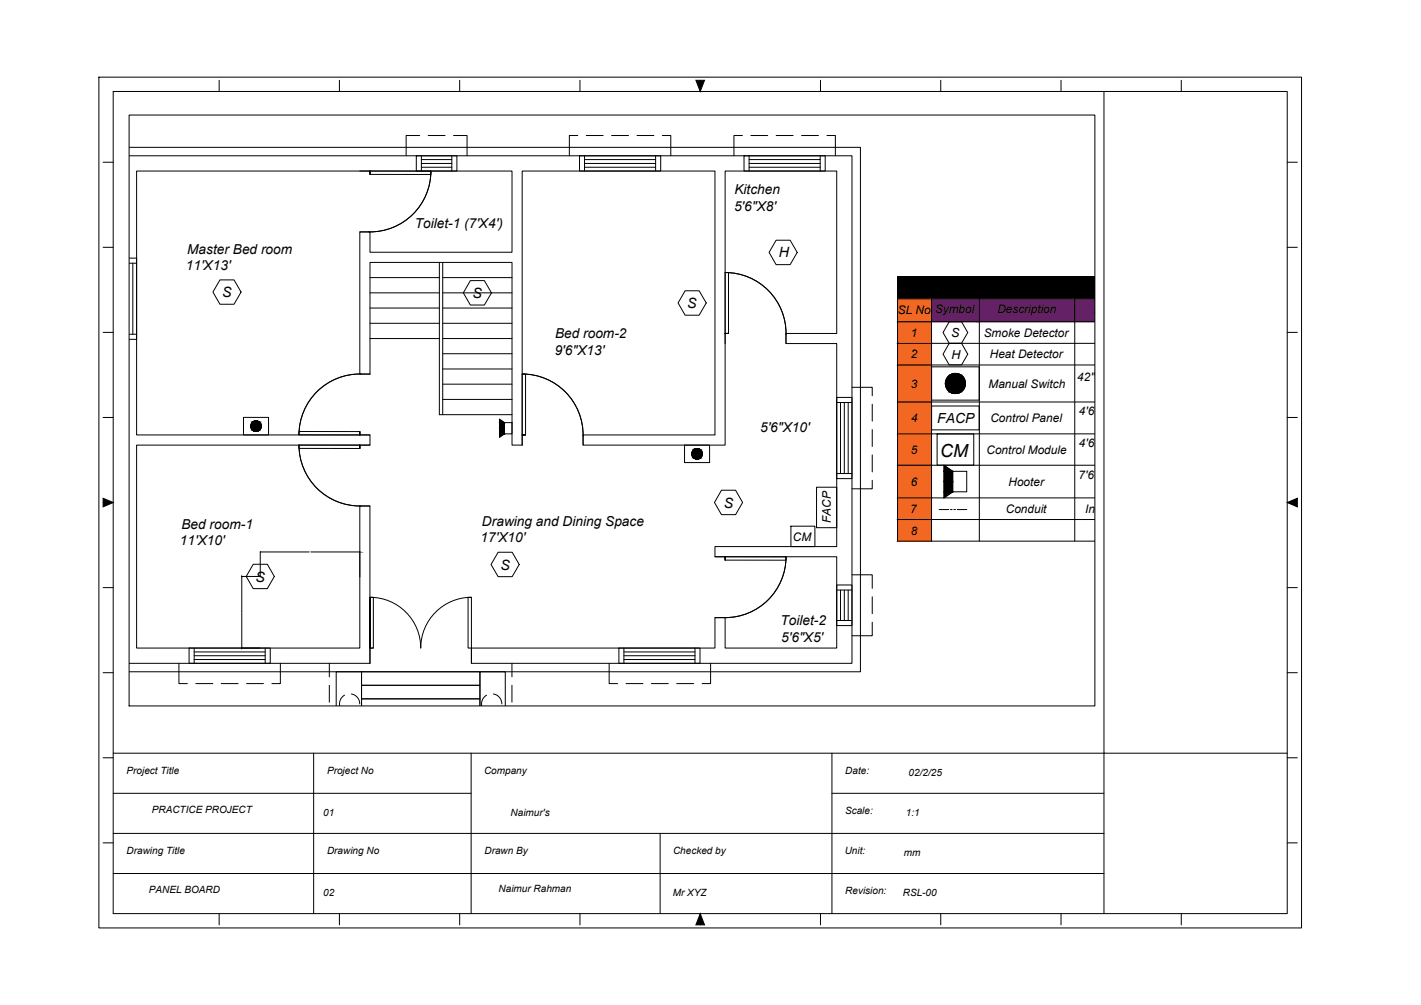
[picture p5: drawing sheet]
<svg xmlns="http://www.w3.org/2000/svg" width="420mm" height="297mm" viewBox="0 0 420 297" stroke-linecap="round" stroke-linejoin="round" font-family="sans-serif">
<!-- layer: Stair -->
<g fill="none" stroke="#000" stroke-width=".3">
<path d="M38.2 43.5h216.2v155.1h-216.2M129.9 77.6v45h21.5M130.9 77.6v45M109.4 82h20.5M109.4 86.6h20.5M109.4 91h20.5M109.4 95.6h20.5M130.9 82h20.5M130.9 86.6h20.5M130.9 91h20.5M130.9 95.6h20.5M109.4 110.6v-33h42v54h3"/>
<path d="M109.4 100.1h20.5M130.9 100.1h20.5M130.9 104.5h20.5M130.9 109.1h20.5M130.9 113.5h20.5M130.9 118.1h20.5M106.9 198.6h35v4h-35zM99.4 208.6v-10h7.5v10v-2h35v2v-10h7.5v10M106.9 202.6h35v4h-35z"/>
</g>
<!-- layer: window -->
<g fill="none" stroke="#000" stroke-width=".3">
<path d="M123.1 46h12v4.6h-12zM124.6 48.3h9M124.6 47.2h9M124.6 49.4h9M124.6 46v4.6M133.6 46v4.6M171.4 46h24v4.6h-24zM172.8 46v4.6M172.8 48.3h21.1M172.8 47.2h21.1M172.8 49.4h21.1M193.9 46v4.6"/>
<path d="M220 46h24v4.6h-24zM221.5 48.3h21M221.5 47.2h21M221.5 49.4h21M221.5 46v4.6M242.5 46v4.6M38.2 76.3h2.2v24h-2.2M38.2 77.8h2.2M39.3 77.8v21M38.2 98.8h2.2M247.4 117.5h4.5v24h-4.5zM247.4 119h4.5"/>
<path d="M248.5 119v21M249.6 119v21M250.8 119v21M247.4 140h4.5M247.4 172.9h4.5v12h-4.5zM247.4 174.4h4.5M248.5 174.4v9M249.6 174.4v9M250.8 174.4v9M55.9 191.5h24v4.6h-24zM57.4 193.8h21M57.4 192.7h21"/>
<path d="M57.4 194.9h21M57.4 191.5v4.6M78.4 191.5v4.6M183 191.5h24v4.6h-24zM184.5 191.5v4.6M184.5 193.8h21M184.5 192.7h21M184.5 194.9h21M205.5 191.5v4.6M247.4 183.4h4.5"/>
</g>
<!-- layer: Door -->
<g fill="none" stroke="#000" stroke-width=".3">
<path d="M106.4 50.6h3v.9l18 .1v-1h-18v.9M109 68.5a18 18 0 0 0 18.4-17.9 18 18 0 0 1-18 17.9h-3M215.4 98.6h-1v-18.1h1v18.1h-1v2.9M232.4 98.9a18 18 0 0 0-18-18.4 18 18 0 0 1 18 18.1v2.9M106.4 110.6h3M106.4 110.5a18 18 0 0 0-18 18 18 18 0 0 1 18.4-18M106.4 127.6v1l-18-.1v-1l18 .1v1h3M109.4 131.6h-3v1l-18-.1v-1l18 .1v1M155.4 128.6h-1v-18h1v18h-1v3M172.4 128.9a18 18 0 0 0-18-18.4 18 18 0 0 1 18 18.1v3M106.7 149.5a18 18 0 0 1-18.3-18 18 18 0 0 0 18 18h3M109.4 176.6v14.9h1v-14.9h-1v19.5"/>
<path d="M109.4 176.5a15 15 0 0 1 15 15 15 15 0 0 1 15-15M138.4 176.6h1v14.9h-1zM211.4 164.6h3v1h18v-1h-18v1M109.4 191.5h1M139.4 191.5v4.6M214 182.5a18 18 0 0 0 18.4-17.9 18 18 0 0 1-18 17.9h-3"/>
</g>
<!-- layer: Wall -->
<path d="M38.2 46h213.7v150.1h-112.5v-4.6h72v-9h3v9h33v-26.9h-36v-3h36v-60.1h-15v-2.9h15v-48h-33v81h-42v-3h39v-78h-57v81M109.4 110.6h-3v-42.1h3v6.1h42v-24h-111v78h69v3h-69v59.9h66v-42h3v46.6h-71.2" fill="none" stroke="#000" stroke-width=".3"/>
<!-- layer: Sun shade -->
<g fill="none" stroke="#000" stroke-width=".3">
<path d="M124.1 40.1h-4v5.9M126.6 40.1h5M134.1 40.1h4v5.9M170.8 40.1h-2.5v5.9M173.3 40.1h5M180.8 40.1h5.1M188.3 40.1h5M195.8 40.1h2.5v5.9M219.5 40.1h-2.5v5.9M222 40.1h5M229.5 40.1h5M237 40.1h5"/>
<path d="M244.5 40.1h2.5v5.9M251.9 114.5h6v2.5M257.9 119.5v5M257.9 127v5M257.9 134.5v5M257.9 142v2.5h-6M251.9 169.9h6v4M257.9 176.4v5M52.9 196.1v5.9h2.5M82.9 196.1v5.9h-2.5M97.4 196.1v4M151.4 196.1v4"/>
<path d="M180.1 196.1v5.9h2.5M210.1 196.1v5.9h-2.5M257.9 183.9v4h-6M57.9 202h5M65.4 202h5M72.9 202h5M97.4 202.6v4.9M101.9 205.5a2.91 2.91 0 0 0-1.5 3.1M103.9 205.1a2.95 2.95 0 0 1 2.5 3M143.9 205.5a2.91 2.91 0 0 0-1.5 3.1M145.9 205.1a2.99 2.99 0 0 1 2.5 3M151.4 202.6v4.9"/>
<path d="M185.1 202h5M192.6 202h5M200.1 202h5"/>
</g>
<!-- layer: 0 -->
<path d="M265.4 88.3l58.3-6.6v6.6zM265.4 81.7v6.6l58.3-6.6z" fill="#000" stroke="#000" stroke-width=".3"/>
<g fill="#f26722" stroke="#f26722" stroke-width=".3">
<path d="M265.4 88.3h10l-10 6.8zM265.4 95.1h10v-6.8z"/>
<path d="M265.4 95.1h10l-10 6.4zM265.4 101.5h10v-6.4zM265.4 101.5h10l-10 6.4zM265.4 107.9h10v-6.4zM265.4 107.9h10l-10 10.9zM275.4 107.9l-10 10.9h10zM265.4 118.8h10l-10 9.4zM265.4 128.2h10v-9.4zM265.4 128.2h10l-10 9.3zM265.4 137.5h10v-9.3zM265.4 137.5h10l-10 9.7zM265.4 147.2h10v-9.7zM265.4 147.2h10l-10 6.4zM265.4 153.6h10v-6.4zM265.4 153.6h10l-10 6.3zM265.4 159.9h10v-6.3z"/>
</g>
<g fill="#642165" stroke="#642165" stroke-width=".3">
<path d="M275.4 88.3h14.2l-14.2 6.8zM275.4 95.1h14.2v-6.8z"/>
<path d="M289.6 88.3h28.2l-28.2 6.8zM289.6 95.1h28.2v-6.8z"/>
<path d="M323.7 88.3v6.8h-5.9zM317.8 88.3v6.8l5.9-6.8z"/>
</g>
<!-- layer: Fire Alarm Device -->
<g fill="none" stroke="#000" stroke-width=".3">
<path d="M229.5 71h4.1l2.1 3.6-2.1 3.6h-4.1l-2.1-3.6zM65 82.7h4.2l2.1 3.6-2.1 3.6h-4.2l-2-3.6zM139.1 82.9h4.1l2.1 3.7-2.1 3.6h-4.1l-2.1-3.6zM202.6 85.9h4.1l2.1 3.6-2.1 3.7h-4.1l-2.1-3.7zM280.7 95.1h3.6l1.8 3.2-1.8 3.2h-3.6l-1.9-3.2zM275.4 108.4h14.1v9.9h-14.1zM280.7 101.5h3.6l1.8 3.2-1.8 3.2h-3.6l-1.9-3.2zM72 123.4h7.4v5.2h-7.4zM149.1 124.9h2.3v3.3h-2.3zM149.1 124.9l-1.4-1v5.3l1.4-1M202.4 131.6h7.4v5.1h-7.4zM275.4 120h14.1v7h-14.1z"/>
<path d="M277.1 128.3h10.8v9.2h-10.8zM281.7 139.3h4.1v6.1h-4.1zM281.7 139.3l-2.6-1.8v9.6l2.6-1.7M213.3 144.9h4.2l2.1 3.6-2.1 3.6h-4.2l-2-3.6zM233.9 155.5h7v6.1h-7zM241.4 144h6v12h-6zM74.9 166.8h4.1l2.1 3.6-2.1 3.6h-4.1l-2.1-3.6zM147.3 163.2h4.1l2.1 3.6-2.1 3.6h-4.1l-2.1-3.6z"/>
<circle cx="282.5" cy="113.3" r="2.97"/>
<circle cx="75.7" cy="126" r="1.58"/>
<circle cx="206.1" cy="134.1" r="1.58"/>
</g>
<g fill="#000" stroke="#000" stroke-width=".3">
<path d="M147.7 123.9l1.4 1h-1.4zM147.7 126.6h1.4v1.6zM279.1 137.5l2.6 1.8h-2.6zM279.1 142.3h2.6v3.1z"/>
<path d="M282.2 110.4l1 .1zM281.8 110.5h1.4z"/>
<path d="M281.8 110.5l1.9 .1zM281.3 110.6l.5-.1 1.9 .1z"/>
<path d="M281.8 116.2h1.4zM281.8 116.2l.9 .1z"/>
<path d="M281.3 110.6l2.8 .3-.4-.3zM280.9 110.9l.4-.3 2.8 .3z"/>
<path d="M281.3 116.1l1.9 .1 .5-.1zM281.3 116.1l1.9 .1z"/>
<path d="M280.9 110.9l3.6 .3-.4-.3zM280.5 111.2l.4-.3 3.6 .3z"/>
<path d="M280.9 115.8l2.8 .3 .4-.3zM280.9 115.8l2.8 .3h-2.4z"/>
<path d="M280.5 111.2l4.3 .3-.3-.3zM280.5 111.2l4.3 .3h-4.7z"/>
<path d="M280.5 115.5l3.6 .3 .4-.3zM280.5 115.5l3.6 .3h-3.2z"/>
<path d="M280.1 111.5l5 .4-.3-.4zM280.1 111.5l5 .4h-5.2z"/>
<path d="M280.1 115.2l4.4 .3 .3-.3zM280.1 115.2l4.4 .3h-4z"/>
<path d="M279.9 111.9l5.4 .5-.2-.5zM279.9 111.9l5.4 .5h-5.6z"/>
<path d="M279.9 114.8l4.9 .4 .3-.4zM279.9 114.8l4.9 .4h-4.7z"/>
<path d="M279.7 112.4l5.7 .4-.1-.4zM279.7 112.4l5.7 .4h-5.8z"/>
<path d="M279.7 114.3l5.4 .5 .2-.5zM279.7 114.3l5.4 .5h-5.2z"/>
<path d="M279.6 112.8l5.9 .6-.1-.6zM279.6 112.8l5.9 .6h-6z"/>
<path d="M279.6 113.8l5.7 .5 .1-.5zM279.6 113.8l5.7 .5h-5.6z"/>
<path d="M279.5 113.4l5.9 .4 .1-.4zM279.5 113.4l5.9 .4h-5.8z"/>
<path d="M75.6 124.4l.5 .1zM75.3 124.5h.8z"/>
<path d="M75.3 124.5l1.1 .1zM75 124.6h1.4z"/>
<path d="M75.3 127.5h.8zM75.3 127.5h.5z"/>
<path d="M75 124.6l1.6 .1zM74.7 124.7l.3-.1 1.6 .1z"/>
<path d="M75 127.4h1.4zM75 127.4l1.1 .1z"/>
<path d="M74.7 124.7l2.1 .2-.2-.2zM74.5 124.9l.2-.2 2.1 .2z"/>
<path d="M74.7 127.2l1.7 .2 .2-.2zM74.7 127.2l1.7 .2z"/>
<path d="M74.5 124.9l2.5 .2-.2-.2zM74.5 124.9l2.5 .2h-2.6z"/>
<path d="M74.5 127l2.1 .2 .2-.2zM74.5 127l2.1 .2h-1.9z"/>
<path d="M74.4 125.1l2.8 .3-.2-.3zM74.4 125.1l2.8 .3h-3z"/>
<path d="M74.4 126.8l2.4 .2 .2-.2zM74.4 126.8l2.4 .2h-2.3z"/>
<path d="M74.2 125.4l3 .3v-.3zM74.2 125.4l3 .3h-3z"/>
<path d="M74.2 126.5l2.8 .3 .2-.3zM74.2 126.5l2.8 .3h-2.6z"/>
<path d="M74.2 125.7l3.1 .3-.1-.3zM74.2 125.7l3.1 .3h-3.2z"/>
<path d="M74.2 126.2l3 .3v-.3zM74.2 126.2l3 .3h-3z"/>
<path d="M74.1 126l3.1 .2 .1-.2zM74.1 126l3.1 .2h-3z"/>
<path d="M147.7 126.6v1.6h1.4zM147.7 128.2h1.4l-1.4 1z"/>
<path d="M147.7 124.9l1.4 1.7v-1.7zM147.7 124.9l1.4 1.7h-1.4z"/>
<path d="M206 132.6h.5zM205.7 132.6h.8z"/>
<path d="M205.7 132.6l1.1 .1zM205.4 132.7h1.4z"/>
<path d="M205.7 135.6h.8zM205.7 135.6l.6 .1z"/>
<path d="M205.4 132.7l1.7 .2zM205.2 132.9l.2-.2 1.7 .2z"/>
<path d="M205.4 135.5h1.4zM205.4 135.5l1.1 .1z"/>
<path d="M205.2 132.9l2.1 .2-.2-.2zM204.9 133.1l.3-.2 2.1 .2z"/>
<path d="M205.2 135.4l1.6 .1 .3-.1zM205.2 135.4l1.6 .1z"/>
<path d="M204.9 133.1l2.5 .2-.1-.2zM204.9 133.1l2.5 .2h-2.6z"/>
<path d="M204.9 135.2l2.2 .2 .2-.2zM204.9 135.2l2.2 .2h-1.9z"/>
<path d="M204.8 133.3l2.8 .3-.2-.3zM204.8 133.3l2.8 .3h-3z"/>
<path d="M204.8 135l2.5 .2 .1-.2zM204.8 135l2.5 .2h-2.4z"/>
<path d="M204.6 133.6l3.1 .2-.1-.2zM204.6 133.6l3.1 .2h-3.1z"/>
<path d="M204.6 134.7l2.8 .3 .2-.3zM204.6 134.7l2.8 .3h-2.6z"/>
<path d="M204.6 133.8l3.1 .3v-.3zM204.6 133.8l3.1 .3h-3.2z"/>
<path d="M204.6 134.4l3 .3 .1-.3zM204.6 134.4l3 .3h-3z"/>
<path d="M204.5 134.1l3.2 .3v-.3zM204.5 134.1l3.2 .3h-3.1z"/>
<path d="M279.1 139.3l2.6 3v-3zM279.1 139.3l2.6 3h-2.6z"/>
<path d="M279.1 142.3v3.1h2.6zM279.1 145.4h2.6l-2.6 1.7z"/>
</g>
<!-- layer: 0 -->
<g fill="none" stroke="#000" stroke-width=".3">
<path d="M38.2 34h285.5v174.6h-285.5zM326.4 27v195.6h54.2M265.4 88.3h58.3M265.4 95.1h58.3M275.4 88.3v71.6M289.6 88.3v71.6M317.8 88.3v71.6M323.7 81.7h-58.3v78.2h58.3M265.4 101.5h58.3M265.4 107.9h58.3M265.4 118.8h58.3M265.4 128.2h58.3"/>
<path d="M265.4 137.5h58.3M265.4 147.2h58.3M265.4 153.6h58.3"/>
</g>
<!-- layer: Fire Alarm -->
<path d="M277.7 150.6h2.8M281 150.6h.5M282 150.6h.5M283 150.6h2.9" fill="none" stroke="#000" stroke-width=".3"/>
<!-- layer: Dimension -->
<path d="M71.5 170.5v10.4M76.9 163.1v7.3h-5.5M77.1 163.1h14.3M91.9 163.1h14.4M106.4 163.1v7.4M71.4 191.5h5.5M71.5 181.1v10.4" fill="none" stroke="#000" stroke-width=".3"/>
<!-- layer: Block -->
<g fill="none" stroke="#000" stroke-width=".3">
<path d="M29.2 22.8h355.6v251.5h-355.6zM33.5 27h347.1v243h-347.1zM64.8 23.7v3.3M100.4 23.7v3.3M135.9 23.7v3.3M171.5 23.7v3.3M207 23.7v3.3M242.6 23.7v3.3M278.2 23.7v3.3M313.7 23.7v3.3M349.3 23.7v3.3M30.5 47.9h3"/>
<path d="M380.6 47.9h3M30.5 73.1h3M380.6 73.1h3M30.5 98.2h3M380.6 98.2h3M30.5 123.4h3M380.6 123.4h3M30.5 148.5h3M380.6 148.5h3M30.5 173.7h3M380.6 173.7h3M30.5 198.8h3"/>
<path d="M380.6 198.8h3M30.5 224h3M33.5 234.5h105.8M33.5 222.6h292.9v47.4M92.7 222.6v47.4M139.3 222.6v47.4M246 234.5h80.4M246 222.6v47.4M380.6 224h3M30.5 249.1h3M33.5 258.2h292.9M33.5 246.3h292.9"/>
<path d="M195.2 246.3v23.7M380.6 249.1h3M64.8 270v3.4M100.4 270v3.4M135.9 270v3.4M171.5 270v3.4M207 270v3.4M242.6 270v3.4M278.2 270v3.4M313.7 270v3.4M349.3 270v3.4"/>
</g>
<path d="M205.8 23.7h2.5l-1.3 3.3zM30.5 147.3l3 1.2-3 1.3zM380.6 148.5l3-1.2v2.5zM207 270l1.3 3.4h-2.5z" fill="#000" stroke="#000" stroke-width=".3"/>
<text font-size="5.3" x="278" y="135">CM</text>
<g font-size="4.2">
<text x="230.2" y="76.1">H</text>
<text x="65.7" y="87.9">S</text>
<text x="139.7" y="88.1">S</text>
<text x="203.2" y="91.1">S</text>
<text x="214" y="150">S</text>
<text x="75.5" y="171.9">S</text>
<text x="147.9" y="168.4">S</text>
</g>
<text font-size="4.1" x="277.1" y="125">FACP</text>
<g font-size="4">
<text x="217.1" y="57.4">Kitchen</text>
<text x="217" y="62.2">5'6&quot;X8'</text>
<text x="122.6" y="67.5">Toilet-1 (7'X4')</text>
<text x="55.4" y="75">Master Bed room</text>
<text x="54.9" y="79.8">11'X13'</text>
<text x="164.1" y="100">Bed room-2</text>
<text x="164" y="104.9">9'6&quot;X13'</text>
<text x="224.7" y="127.6">5'6&quot;X10'</text>
<text x="142.5" y="155.5">Drawing and Dining Space</text>
<text x="53.2" y="161.2">11'X10'</text>
<text x="53.6" y="156.4">Bed room-1</text>
<text x="142.1" y="160.3">17'X10'</text>
<text x="230.7" y="184.8">Toilet-2</text>
<text x="231" y="189.6">5'6&quot;X5'</text>
</g>
<g font-size="3.7">
<text x="281.2" y="99.6">S</text>
<text x="281.3" y="106">H</text>
</g>
<g font-size="3.5">
<text x="265.5" y="92.9">SL No</text>
<text x="276.5" y="92.6">Symbol</text>
<text x="294.9" y="92.6">Description</text>
<text x="323.4" y="92.9">Position</text>
<text x="269.3" y="99.5">1</text>
<text x="290.9" y="99.5">Smoke Detector</text>
<text x="269.3" y="105.9">2</text>
<text x="292.7" y="105.9">Heat Detector</text>
<text x="318.5" y="112.5">42&quot;-48&quot; height</text>
<text x="269.3" y="114.6">3</text>
<text x="292.3" y="114.6">Manual Switch</text>
<text x="269.4" y="124.8">4</text>
<text x="292.8" y="124.8">Control Panel</text>
<text x="319" y="122.7">4'6&quot; height on</text>
<text x="269.3" y="134.1">5</text>
<text x="291.7" y="134.1">Control Module</text>
<text x="319" y="132">4'6&quot; height on</text>
<text x="269.3" y="143.6">6</text>
<text x="298.2" y="143.6">Hooter</text>
<text x="318.9" y="141.5">7'6&quot; height on</text>
<text x="245.6" y="154.5" transform="rotate(-90 245.6 154.5)">FACP</text>
<text x="269.2" y="151.6">7</text>
<text x="297.4" y="151.6">Conduit</text>
<text x="320.8" y="151.6">In side wall</text>
<text x="234.5" y="159.9">CM</text>
<text x="269.3" y="158">8</text>
</g>
<g font-size="3">
<text x="37.4" y="228.7">Project Title</text>
<text x="96.7" y="228.7">Project No</text>
<text x="143.1" y="228.7">Company</text>
<text x="249.9" y="228.7">Date:</text>
<text x="268.7" y="229.3">02/2/25</text>
<text x="44.9" y="240.3">PRACTICE PROJECT</text>
<text x="95.6" y="241.1">01</text>
<text x="151" y="241.1">Naimur's</text>
<text x="249.9" y="240.5">Scale:</text>
<text x="267.8" y="241.2">1:1</text>
<text x="37.4" y="252.4">Drawing Title</text>
<text x="96.7" y="252.4">Drawing No</text>
<text x="143.3" y="252.4">Drawn By</text>
<text x="199" y="252.4">Checked by</text>
<text x="249.8" y="252.4">Unit:</text>
<text x="267.2" y="252.9">mm</text>
<text x="44" y="263.9">PANEL BOARD</text>
<text x="147.4" y="263.7">Naimur Rahman</text>
<text x="95.6" y="264.8">02</text>
<text x="198.9" y="264.9">Mr XYZ</text>
<text x="249.9" y="264.2">Revision:</text>
<text x="266.9" y="264.8">RSL-00</text>
</g>
</svg>
